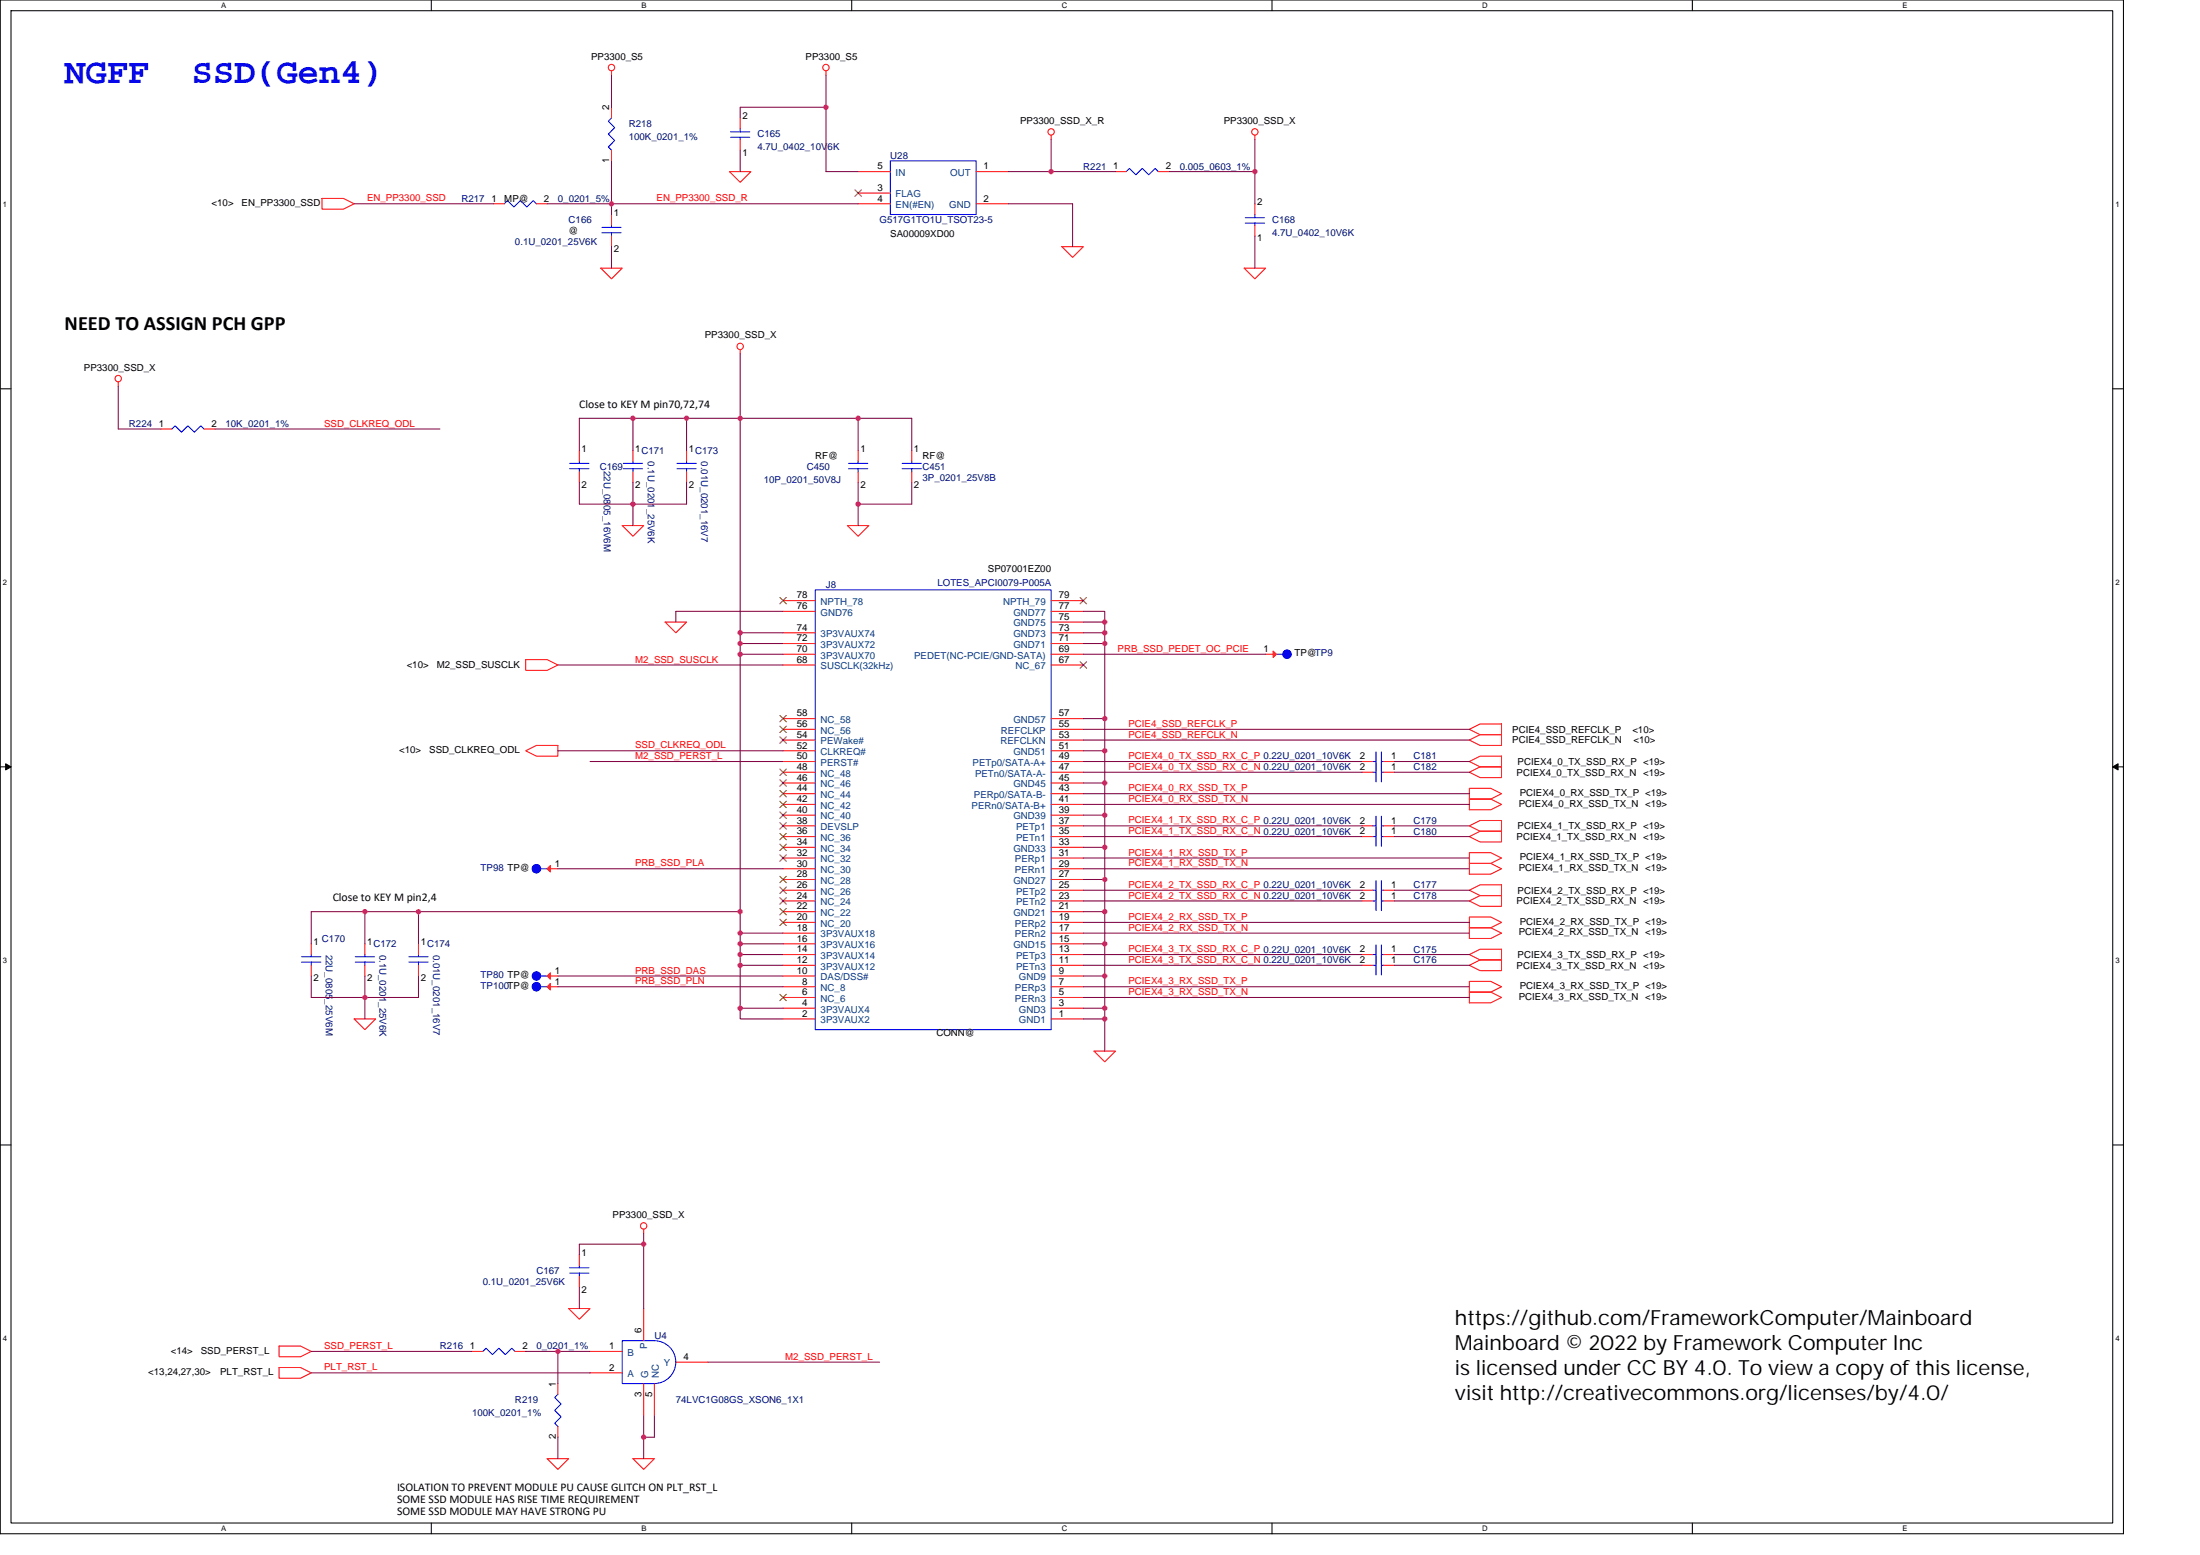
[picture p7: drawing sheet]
<svg xmlns="http://www.w3.org/2000/svg" width="297mm" height="210mm" viewBox="0 0 297 210" stroke-linecap="round" stroke-linejoin="round" font-family="sans-serif">
<path d="M0 0h286.7v207h-286.7zM1.5 1.4h283.8v204.2h-283.8z" fill="none" stroke="#000" stroke-width=".14"/>
<g fill="#fff">
<path d="M29.9 .1h.7v1.2h-.7z"/>
<path d="M29.9 205.7h.7v1.2h-.7z"/>
</g>
<path d="M58.2 0v1.4M58.2 205.6v1.4" fill="none" stroke="#000" stroke-width=".14"/>
<g fill="#fff">
<path d="M86.6 .1h.7v1.2h-.7z"/>
<path d="M86.6 205.7h.7v1.2h-.7z"/>
</g>
<path d="M115 0v1.4M115 205.6v1.4" fill="none" stroke="#000" stroke-width=".14"/>
<g fill="#fff">
<path d="M143.4 .1h.7v1.2h-.7z"/>
<path d="M143.4 205.7h.7v1.2h-.7z"/>
</g>
<path d="M171.7 0v1.4M171.7 205.6v1.4" fill="none" stroke="#000" stroke-width=".14"/>
<g fill="#fff">
<path d="M200.1 .1h.8v1.2h-.8z"/>
<path d="M200.1 205.7h.8v1.2h-.8z"/>
</g>
<path d="M228.5 0v1.4M228.5 205.6v1.4" fill="none" stroke="#000" stroke-width=".14"/>
<g fill="#fff">
<path d="M256.9 .1h.7v1.2h-.7z"/>
<path d="M256.9 205.7h.7v1.2h-.7z"/>
<path d="M.4 27h.6v1.1h-.6z"/>
<path d="M285.6 27h.6v1.1h-.6z"/>
<path d="M.4 78h.6v1.2h-.6z"/>
<path d="M285.6 78h.6v1.2h-.6z"/>
</g>
<path d="M0 52.5h1.5M285.3 52.5h1.4" fill="none" stroke="#000" stroke-width=".14"/>
<g fill="#fff">
<path d="M.4 129h.6v1.2h-.6z"/>
<path d="M285.6 129h.6v1.2h-.6z"/>
</g>
<path d="M0 103.5h1.5M.8 103.1l.7 .4-.7 .4zM285.3 103.5l.7-.4v.8zM285.3 103.5h1.4" fill="none" stroke="#000" stroke-width=".14"/>
<path d="M.8 103.1l.7 .4-.7 .4zM285.3 103.5l.7-.4v.8z" fill="#000"/>
<g fill="#fff">
<path d="M.4 180.1h.6v1.1h-.6z"/>
<path d="M285.6 180.1h.6v1.1h-.6z"/>
</g>
<path d="M0 154.6h1.5M285.3 154.6h1.4" fill="none" stroke="#000" stroke-width=".14"/>
<g fill="none" stroke="#f00" stroke-width=".14">
<path d="M82.6 9.6v.5M111.5 9.6v.5M141.9 18.2v.6M169.4 18.2v.6M43.5 26.8h2.9l1.4 .7-1.4 .7h-2.9zM81.1 36.2h2.9l-1.4 1.4zM98.5 23.2h2.9l-1.5 1.4zM143.4 33.3h2.9l-1.5 1.4zM168 36.2h2.9l-1.5 1.4zM16 51.5v.6M99.9 47.2v.6M84 70.9h2.9l-1.4 1.5z"/>
<path d="M114.4 70.9h2.9l-1.4 1.5zM71 89h2.9l1.4 .8-1.4 .7h-2.9zM89.8 84h2.9l-1.4 1.4zM198.4 98.5l1.4-.8h2.9v1.5h-2.9zM198.4 99.9l1.4-.7h2.9v1.4h-2.9zM71 101.3l1.4-.7h2.9v1.5h-2.9zM198.4 106.4h2.9l1.4 .7-1.4 .8h-2.9zM198.4 107.9h2.9l1.4 .7-1.4 .7h-2.9zM198.4 115.1h2.9l1.4 .7-1.4 .7h-2.9zM198.4 116.5h2.9l1.4 .8-1.4 .7h-2.9zM198.4 102.8l1.4-.7h2.9v1.4h-2.9zM198.4 104.2l1.4-.7h2.9v1.5h-2.9z"/>
<path d="M198.4 111.5l1.4-.7h2.9v1.4h-2.9zM198.4 112.9l1.4-.7h2.9v1.5h-2.9zM47.8 137.5h2.9l-1.4 1.5zM183.9 121.6h1.5M186.8 121.6h1.5M198.4 123.8h2.9l1.4 .7-1.4 .7h-2.9zM198.4 125.2h2.9l1.4 .8-1.4 .7h-2.9zM198.4 132.5h2.9l1.4 .7-1.4 .7h-2.9zM198.4 133.9h2.9l1.4 .7-1.4 .8h-2.9zM198.4 120.2l1.4-.8h2.9v1.5h-2.9zM198.4 121.6l1.4-.7h2.9v1.4h-2.9zM198.4 128.9l1.4-.8h2.9v1.5h-2.9z"/>
<path d="M198.4 130.3l1.4-.7h2.9v1.4h-2.9zM147.7 141.9h2.9l-1.4 1.4zM76.8 176.6h2.9l-1.5 1.5zM86.9 165.9v.6M86.9 176.6v4.4M37.7 181.7h2.9l1.4 .7-1.4 .7h-2.9zM37.7 184.6h2.9l1.4 .7-1.4 .7h-2.9zM73.9 196.9h2.9l-1.5 1.4zM79.7 182.4h4.3M79.7 185.3h4.3M85.5 196.9h2.9l-1.5 1.4zM86.9 186.8v4.3"/>
<path d="M88.4 186.8v4.3M91.3 183.9h4.3"/>
<circle cx="82.6" cy="9.1" r=".43"/>
<circle cx="111.5" cy="9.1" r=".43"/>
<circle cx="141.9" cy="17.8" r=".43"/>
<circle cx="169.4" cy="17.8" r=".43"/>
<circle cx="16" cy="51.1" r=".43"/>
<circle cx="99.9" cy="46.8" r=".43"/>
<circle cx="86.9" cy="165.5" r=".43"/>
</g>
<path d="M185.4 121.6h.4M185.8 120.3v2.6M186.5 121.6h.3M186.5 120.3v2.6M84 181h4.4a2.89 2.89 0 0 1 2.8 2.9 2.91 2.91 0 0 1-2.8 2.9h-4.4z" fill="none" stroke="#00f" stroke-width=".14"/>
<circle cx="173.8" cy="88.3" r=".58" fill="#00f"/>
<g fill="none" stroke="#00f" stroke-width=".14">
<path d="M172.3 88.3h.9"/>
<circle cx="173.8" cy="88.3" r=".58"/>
</g>
<path d="M171.9 87.9l.4 .4-.4 .4z" fill="#f00"/>
<path d="M170.9 88.3h1.4M171.9 87.9l.4 .4-.4 .4zM49.3 127.4v1.5M49.3 130.3v1.4M183.9 120.2h1.5M186.8 120.2h1.5M63.7 182.4h1.5M69.5 182.4h1.5" fill="none" stroke="#f00" stroke-width=".14"/>
<path d="M185.8 118.9v2.6M186.5 118.9v2.6M48 129.9h2.6M48 129.1h2.6M49.3 128.9v.2M49.3 129.9v.4M185.4 120.2h.4M186.5 120.2h.3M65.2 182.4l.4-.4 .9 .9 .9-.9 .8 .9 .9-.9 .4 .4" fill="none" stroke="#00f" stroke-width=".14"/>
<circle cx="72.4" cy="131.7" r=".58" fill="#00f"/>
<g fill="none" stroke="#00f" stroke-width=".14">
<path d="M73 131.7h.9"/>
<circle cx="72.4" cy="131.7" r=".58"/>
</g>
<path d="M74.3 131.3v.9l-.4-.5z" fill="#f00"/>
<g fill="none" stroke="#f00" stroke-width=".14">
<path d="M82.6 14.5v1.4M99.9 18.8v1.5M99.9 15.9v1.5M66.6 27.5h1.5M72.4 27.5h1.5M82.6 20.3v1.4M82.6 29v1.4M82.6 31.9v1.4M115.9 23.2h4.3M115.9 26.1h4.3M115.9 27.5h4.3M131.8 27.5h4.3"/>
<path d="M131.8 23.2h4.3M150.6 23.2h1.5M156.4 23.2h1.4M21.8 57.9h1.4M27.5 57.9h1.5M78.2 60.8v1.5M78.2 63.7v1.5M92.7 60.8v1.5M92.7 63.7v1.5M115.9 60.8v1.5M115.9 63.7v1.5M123.1 60.8v1.5"/>
<path d="M123.1 63.7v1.5M105.7 99.9h4.4M105.7 98.5h4.4M105.7 97h4.4M105.7 89.8h4.4M105.7 88.3h4.4M105.7 86.9h4.4M105.7 85.4h4.4M105.7 82.5h4.4M105.7 81.1h4.4M141.9 99.9h4.4M141.9 98.5h4.4"/>
<path d="M141.9 97h4.4M141.9 89.8h4.4M141.9 88.3h4.4M141.9 86.9h4.4M141.9 85.4h4.4M141.9 84h4.4M141.9 82.5h4.4M141.9 81.1h4.4M105.7 118.7h4.4M105.7 117.3h4.4M105.7 115.8h4.4M105.7 114.4h4.4"/>
<path d="M105.7 112.9h4.4M105.7 111.5h4.4M105.7 110h4.4M105.7 108.6h4.4M105.7 107.1h4.4M105.7 105.7h4.4M105.7 104.2h4.4M105.7 102.8h4.4M105.7 101.3h4.4M141.9 118.7h4.4M141.9 117.3h4.4M141.9 115.8h4.4"/>
<path d="M141.9 114.4h4.4M141.9 112.9h4.4M141.9 111.5h4.4M141.9 110h4.4M141.9 108.6h4.4M141.9 107.1h4.4M141.9 105.7h4.4M141.9 104.2h4.4M141.9 102.8h4.4M141.9 101.3h4.4M183.9 112.9h1.5M183.9 111.5h1.5"/>
<path d="M183.9 104.2h1.5M183.9 102.8h1.5M186.8 112.9h1.5M186.8 111.5h1.5M186.8 104.2h1.5M186.8 102.8h1.5M42 127.4v1.5M42 130.3v1.4M56.5 127.4v1.5M56.5 130.3v1.4M73.9 131.7h1.4M74.3 131.3v.9l-.4-.5z"/>
<path d="M105.7 137.5h4.4M105.7 136.1h4.4M105.7 134.6h4.4M105.7 133.2h4.4M105.7 131.7h4.4M105.7 130.3h4.4M105.7 128.9h4.4M105.7 127.4h4.4M105.7 126h4.4M105.7 124.5h4.4M105.7 123.1h4.4M105.7 121.6h4.4"/>
<path d="M105.7 120.2h4.4M141.9 137.5h4.4M141.9 136.1h4.4M141.9 133.2h4.4M141.9 134.6h4.4M141.9 131.7h4.4M141.9 130.3h4.4M141.9 128.9h4.4M141.9 127.4h4.4M141.9 126h4.4M141.9 124.5h4.4M141.9 123.1h4.4"/>
<path d="M141.9 121.6h4.4M141.9 120.2h4.4M183.9 130.3h1.5M183.9 128.9h1.5M186.8 130.3h1.5M186.8 128.9h1.5M78.2 169.4v1.4M78.2 172.3v1.4M75.3 186.8v1.4M75.3 192.6v1.4"/>
</g>
<g fill="none" stroke="#00f" stroke-width=".14">
<path d="M82.6 15.9l-.5 .5 .9 .8-.9 .9 .9 .9-.9 .8 .5 .5M98.6 17.8h2.6M98.6 18.5h2.6M99.9 18.5v.3M99.9 17.4v.4M68.1 27.5l.4-.4 .9 .8 .9-.8 .8 .8 .9-.8 .4 .4M81.3 31.4h2.6M81.3 30.7h2.6M82.6 30.4v.3M82.6 31.4v.5M120.2 21.7h11.6v7.3h-11.6zM152.1 23.2l.4-.5 .9 .9 .8-.9 .9 .9 .9-.9 .4 .5"/>
<path d="M23.2 57.9l.4-.4 .9 .8 .9-.8 .8 .8 .9-.8 .4 .4M76.9 63.3h2.6M76.9 62.5h2.6M78.2 62.3v.2M78.2 63.3v.4M91.4 63.3h2.6M91.4 62.5h2.6M92.7 62.3v.2M92.7 63.3v.4M110.1 79.6h31.8v59.4h-31.8zM114.6 63.3h2.6M114.6 62.5h2.6"/>
<path d="M115.9 62.3v.2M115.9 63.3v.4M121.8 63.3h2.6M121.8 62.5h2.6M123.1 62.3v.2M123.1 63.3v.4M185.4 112.9h.4M185.4 111.5h.4M185.4 104.2h.4M185.4 102.8h.4M185.8 111.6v2.6M185.8 110.2v2.6"/>
<path d="M185.8 102.9v2.6M185.8 101.5v2.6M186.5 112.9h.3M186.5 111.5h.3M186.5 104.2h.3M186.5 102.8h.3M186.5 111.6v2.6M186.5 110.2v2.6M186.5 102.9v2.6M186.5 101.5v2.6M40.7 129.9h2.6M40.7 129.1h2.6"/>
<path d="M42 128.9v.2M42 129.9v.4M55.2 129.9h2.6M55.2 129.1h2.6M56.5 128.9v.2M56.5 129.9v.4M185.4 130.3h.4M185.4 128.9h.4M185.8 129v2.6M185.8 127.6v2.6M186.5 130.3h.3M186.5 128.9h.3"/>
<path d="M186.5 129v2.6M186.5 127.6v2.6M76.9 171.9h2.6M76.9 171.1h2.6M78.2 170.8v.3M78.2 171.9v.4M75.3 188.2l-.4 .4 .9 .9-.9 .9 .9 .9-.9 .8 .4 .5"/>
</g>
<g fill="none" stroke="#804000" stroke-width=".14">
<path d="M115.4 25.6l.9 .9M116.3 25.6l-.9 .9M105.3 99.5l.9 .8M105.3 98l.9 .9M105.3 96.6l.9 .8M105.3 80.6l.9 .9M106.2 99.5l-.9 .8M106.2 98l-.9 .9M106.2 96.6l-.9 .8M106.2 80.6l-.9 .9M145.8 89.3l.9 .9M145.8 80.6l.9 .9"/>
<path d="M146.7 89.3l-.9 .9M146.7 80.6l-.9 .9M105.3 119.7l.9 .9M105.3 118.3l.9 .9M105.3 115.4l.9 .9M105.3 113.9l.9 .9M105.3 112.5l.9 .9M105.3 111l.9 .9M105.3 109.6l.9 .9M105.3 108.2l.9 .8M105.3 106.7l.9 .9M105.3 105.3l.9 .8"/>
<path d="M105.3 103.8l.9 .9M106.2 119.7l-.9 .9M106.2 118.3l-.9 .9M106.2 115.4l-.9 .9M106.2 113.9l-.9 .9M106.2 112.5l-.9 .9M106.2 111l-.9 .9M106.2 109.6l-.9 .9M106.2 108.2l-.9 .8M106.2 106.7l-.9 .9M106.2 105.3l-.9 .8M106.2 103.8l-.9 .9"/>
<path d="M105.3 134.2l.9 .9M105.3 124.1l.9 .8M105.3 122.6l.9 .9M105.3 121.2l.9 .9M106.2 134.2l-.9 .9M106.2 124.1l-.9 .8M106.2 122.6l-.9 .9M106.2 121.2l-.9 .9"/>
</g>
<circle cx="72.4" cy="133.2" r=".58" fill="#00f"/>
<g fill="none" stroke="#00f" stroke-width=".14">
<path d="M73 133.2h.9"/>
<circle cx="72.4" cy="133.2" r=".58"/>
</g>
<path d="M73.9 133.2l.4-.4v.8z" fill="#f00"/>
<path d="M169.4 30.4v1.5M169.4 27.5v1.5M73.9 133.2l.4-.4v.8zM73.9 133.2h1.4" fill="none" stroke="#f00" stroke-width=".14"/>
<path d="M168.1 29.4h2.6M168.1 30.1h2.6M169.4 30.1v.3M169.4 29v.4" fill="none" stroke="#00f" stroke-width=".14"/>
<circle cx="72.4" cy="117.3" r=".58" fill="#00f"/>
<g fill="none" stroke="#00f" stroke-width=".14">
<path d="M73 117.3h.9"/>
<circle cx="72.4" cy="117.3" r=".58"/>
</g>
<path d="M73.9 117.3l.4-.5v.9z" fill="#f00"/>
<path d="M85.5 60.8v1.5M85.5 63.7v1.5M73.9 117.3l.4-.5v.9zM73.9 117.3h1.4" fill="none" stroke="#f00" stroke-width=".14"/>
<path d="M84.2 63.3h2.6M84.2 62.5h2.6M85.5 62.3v.2M85.5 63.3v.4" fill="none" stroke="#00f" stroke-width=".14"/>
<path d="M82.6 10.1v4.4M47.8 27.5h18.8M73.9 27.5h8.7M82.6 27.5h33.3M82.6 21.7v5.8" fill="none" stroke="#800040" stroke-width=".14"/>
<circle cx="82.6" cy="27.5" r=".29" fill="#f0f"/>
<circle cx="82.6" cy="27.5" r=".29" fill="none" stroke="#f0f" stroke-width=".14"/>
<path d="M82.6 27.5v1.5M82.6 33.3v2.9M86.9 166.5v1.4M86.9 167.9h-8.7v1.5M86.9 167.9v8.7" fill="none" stroke="#800040" stroke-width=".14"/>
<circle cx="86.9" cy="167.9" r=".29" fill="#f0f"/>
<circle cx="86.9" cy="167.9" r=".29" fill="none" stroke="#f0f" stroke-width=".14"/>
<path d="M78.2 173.7v2.9M42 182.4h21.7M71 182.4h4.3" fill="none" stroke="#800040" stroke-width=".14"/>
<circle cx="75.3" cy="182.4" r=".29" fill="#f0f"/>
<circle cx="75.3" cy="182.4" r=".29" fill="none" stroke="#f0f" stroke-width=".14"/>
<path d="M42 185.3h37.7M75.3 194v2.9M79.7 182.4h-4.4v4.4M86.9 191.1v5.8M88.4 191.1v2.9M95.6 183.9h23.2" fill="none" stroke="#800040" stroke-width=".14"/>
<circle cx="86.9" cy="194" r=".29" fill="#f0f"/>
<circle cx="86.9" cy="194" r=".29" fill="none" stroke="#f0f" stroke-width=".14"/>
<path d="M16 52.1v5.8h5.8M29 57.9h30.4M99.9 47.8v8.7M86.9 194h1.5" fill="none" stroke="#800040" stroke-width=".14"/>
<circle cx="99.9" cy="56.5" r=".29" fill="#f0f"/>
<circle cx="99.9" cy="56.5" r=".29" fill="none" stroke="#f0f" stroke-width=".14"/>
<path d="M85.5 56.5h-7.3v4.3M85.5 56.5v4.3M85.5 56.5h7.2" fill="none" stroke="#800040" stroke-width=".14"/>
<circle cx="92.7" cy="56.5" r=".29" fill="#f0f"/>
<circle cx="92.7" cy="56.5" r=".29" fill="none" stroke="#f0f" stroke-width=".14"/>
<circle cx="85.5" cy="56.5" r=".29" fill="#f0f"/>
<circle cx="85.5" cy="56.5" r=".29" fill="none" stroke="#f0f" stroke-width=".14"/>
<path d="M92.7 60.8v-4.3h7.2v28.9" fill="none" stroke="#800040" stroke-width=".14"/>
<circle cx="99.9" cy="85.4" r=".29" fill="#f0f"/>
<circle cx="99.9" cy="85.4" r=".29" fill="none" stroke="#f0f" stroke-width=".14"/>
<path d="M78.2 65.2v2.8M85.5 65.2v2.8" fill="none" stroke="#800040" stroke-width=".14"/>
<circle cx="85.5" cy="68" r=".29" fill="#f0f"/>
<circle cx="85.5" cy="68" r=".29" fill="none" stroke="#f0f" stroke-width=".14"/>
<path d="M78.2 68h7.3M85.5 68v2.9M92.7 65.2v2.8h-7.2M105.7 82.5h-14.4v1.5M105.7 85.4h-5.8v1.5h5.8" fill="none" stroke="#800040" stroke-width=".14"/>
<circle cx="99.9" cy="86.9" r=".29" fill="#f0f"/>
<circle cx="99.9" cy="86.9" r=".29" fill="none" stroke="#f0f" stroke-width=".14"/>
<path d="M99.9 86.9v36.2" fill="none" stroke="#800040" stroke-width=".14"/>
<circle cx="99.9" cy="88.3" r=".29" fill="#f0f"/>
<circle cx="99.9" cy="88.3" r=".29" fill="none" stroke="#f0f" stroke-width=".14"/>
<circle cx="99.9" cy="123.1" r=".29" fill="#f0f"/>
<circle cx="99.9" cy="123.1" r=".29" fill="none" stroke="#f0f" stroke-width=".14"/>
<path d="M75.3 89.8h30.4M99.9 88.3h5.8M146.3 88.3h24.6M75.3 101.3h30.4M75.3 117.3h30.4M79.7 102.8h26M99.9 126v1.4" fill="none" stroke="#800040" stroke-width=".14"/>
<circle cx="99.9" cy="126" r=".29" fill="#f0f"/>
<circle cx="99.9" cy="126" r=".29" fill="none" stroke="#f0f" stroke-width=".14"/>
<circle cx="99.9" cy="127.4" r=".29" fill="#f0f"/>
<circle cx="99.9" cy="127.4" r=".29" fill="none" stroke="#f0f" stroke-width=".14"/>
<path d="M99.9 126h5.8M105.7 128.9h-5.8v1.4M105.7 127.4h-5.8v1.5" fill="none" stroke="#800040" stroke-width=".14"/>
<circle cx="99.9" cy="128.9" r=".29" fill="#f0f"/>
<circle cx="99.9" cy="128.9" r=".29" fill="none" stroke="#f0f" stroke-width=".14"/>
<path d="M99.9 130.3v5.8" fill="none" stroke="#800040" stroke-width=".14"/>
<circle cx="99.9" cy="130.3" r=".29" fill="#f0f"/>
<circle cx="99.9" cy="130.3" r=".29" fill="none" stroke="#f0f" stroke-width=".14"/>
<circle cx="99.9" cy="136.1" r=".29" fill="#f0f"/>
<circle cx="99.9" cy="136.1" r=".29" fill="none" stroke="#f0f" stroke-width=".14"/>
<path d="M49.3 123.1h-7.3v4.3M49.3 123.1v4.3M49.3 123.1h7.2M75.3 131.7h30.4M75.3 133.2h30.4M99.9 130.3h5.8M105.7 136.1h-5.8v1.4h5.8" fill="none" stroke="#800040" stroke-width=".14"/>
<circle cx="49.3" cy="123.1" r=".29" fill="#f0f"/>
<circle cx="49.3" cy="123.1" r=".29" fill="none" stroke="#f0f" stroke-width=".14"/>
<path d="M42 131.7v2.9h7.3M49.3 131.7v2.9M49.3 134.6v2.9M56.5 123.1v4.3M56.5 131.7v2.9h-7.2" fill="none" stroke="#800040" stroke-width=".14"/>
<circle cx="49.3" cy="134.6" r=".29" fill="#f0f"/>
<circle cx="49.3" cy="134.6" r=".29" fill="none" stroke="#f0f" stroke-width=".14"/>
<path d="M56.5 123.1h43.4v2.9" fill="none" stroke="#800040" stroke-width=".14"/>
<circle cx="56.5" cy="123.1" r=".29" fill="#f0f"/>
<circle cx="56.5" cy="123.1" r=".29" fill="none" stroke="#f0f" stroke-width=".14"/>
<g fill="none" stroke="#800040" stroke-width=".14">
<path d="M146.3 82.5h2.9v1.5h-2.9M146.3 102.8h37.6M146.3 104.2h37.6M146.3 111.5h37.6M146.3 112.9h37.6M146.3 107.1h52.1M146.3 108.6h52.1M146.3 115.8h52.1M146.3 117.3h52.1M188.3 102.8h10.1M188.3 104.2h10.1M188.3 111.5h10.1"/>
<path d="M188.3 112.9h10.1M146.3 120.2h37.6M146.3 121.6h37.6M146.3 128.9h37.6M146.3 130.3h37.6M146.3 124.5h52.1M146.3 126h52.1M146.3 133.2h52.1M146.3 134.6h52.1M188.3 120.2h10.1M188.3 121.6h10.1M188.3 128.9h10.1"/>
<path d="M188.3 130.3h10.1"/>
</g>
<circle cx="149.2" cy="84" r=".29" fill="#f0f"/>
<circle cx="149.2" cy="84" r=".29" fill="none" stroke="#f0f" stroke-width=".14"/>
<path d="M149.2 84v1.4" fill="none" stroke="#800040" stroke-width=".14"/>
<circle cx="149.2" cy="85.4" r=".29" fill="#f0f"/>
<circle cx="149.2" cy="85.4" r=".29" fill="none" stroke="#f0f" stroke-width=".14"/>
<path d="M146.3 85.4h2.9v1.5M146.3 86.9h2.9v10.1" fill="none" stroke="#800040" stroke-width=".14"/>
<circle cx="149.2" cy="86.9" r=".29" fill="#f0f"/>
<circle cx="149.2" cy="86.9" r=".29" fill="none" stroke="#f0f" stroke-width=".14"/>
<circle cx="149.2" cy="97" r=".29" fill="#f0f"/>
<circle cx="149.2" cy="97" r=".29" fill="none" stroke="#f0f" stroke-width=".14"/>
<path d="M146.3 97h2.9v4.3M146.3 98.5h52.1M146.3 99.9h52.1M146.3 101.3h2.9v4.4" fill="none" stroke="#800040" stroke-width=".14"/>
<circle cx="149.2" cy="101.3" r=".29" fill="#f0f"/>
<circle cx="149.2" cy="101.3" r=".29" fill="none" stroke="#f0f" stroke-width=".14"/>
<circle cx="149.2" cy="105.7" r=".29" fill="#f0f"/>
<circle cx="149.2" cy="105.7" r=".29" fill="none" stroke="#f0f" stroke-width=".14"/>
<path d="M146.3 105.7h2.9v4.3h-2.9" fill="none" stroke="#800040" stroke-width=".14"/>
<circle cx="149.2" cy="110" r=".29" fill="#f0f"/>
<circle cx="149.2" cy="110" r=".29" fill="none" stroke="#f0f" stroke-width=".14"/>
<path d="M146.3 114.4h2.9v4.3M149.2 110v4.4" fill="none" stroke="#800040" stroke-width=".14"/>
<circle cx="149.2" cy="114.4" r=".29" fill="#f0f"/>
<circle cx="149.2" cy="114.4" r=".29" fill="none" stroke="#f0f" stroke-width=".14"/>
<circle cx="149.2" cy="118.7" r=".29" fill="#f0f"/>
<circle cx="149.2" cy="118.7" r=".29" fill="none" stroke="#f0f" stroke-width=".14"/>
<path d="M146.3 118.7h2.9v4.4" fill="none" stroke="#800040" stroke-width=".14"/>
<circle cx="149.2" cy="123.1" r=".29" fill="#f0f"/>
<circle cx="149.2" cy="123.1" r=".29" fill="none" stroke="#f0f" stroke-width=".14"/>
<path d="M146.3 123.1h2.9v4.3M146.3 127.4h2.9v4.3" fill="none" stroke="#800040" stroke-width=".14"/>
<circle cx="149.2" cy="127.4" r=".29" fill="#f0f"/>
<circle cx="149.2" cy="127.4" r=".29" fill="none" stroke="#f0f" stroke-width=".14"/>
<circle cx="149.2" cy="131.7" r=".29" fill="#f0f"/>
<circle cx="149.2" cy="131.7" r=".29" fill="none" stroke="#f0f" stroke-width=".14"/>
<path d="M146.3 131.7h2.9v4.4M146.3 136.1h2.9v1.4" fill="none" stroke="#800040" stroke-width=".14"/>
<circle cx="149.2" cy="136.1" r=".29" fill="#f0f"/>
<circle cx="149.2" cy="136.1" r=".29" fill="none" stroke="#f0f" stroke-width=".14"/>
<circle cx="149.2" cy="137.5" r=".29" fill="#f0f"/>
<circle cx="149.2" cy="137.5" r=".29" fill="none" stroke="#f0f" stroke-width=".14"/>
<path d="M99.9 56.5h16v4.3M123.1 56.5v4.3M146.3 137.5h2.9v4.4" fill="none" stroke="#800040" stroke-width=".14"/>
<circle cx="115.9" cy="56.5" r=".29" fill="#f0f"/>
<circle cx="115.9" cy="56.5" r=".29" fill="none" stroke="#f0f" stroke-width=".14"/>
<path d="M115.9 56.5h7.2M115.9 65.2v2.8" fill="none" stroke="#800040" stroke-width=".14"/>
<circle cx="115.9" cy="68" r=".29" fill="#f0f"/>
<circle cx="115.9" cy="68" r=".29" fill="none" stroke="#f0f" stroke-width=".14"/>
<path d="M111.5 10.1v4.4h-11.6M123.1 65.2v2.8h-7.2v2.9" fill="none" stroke="#800040" stroke-width=".14"/>
<circle cx="111.5" cy="14.5" r=".29" fill="#f0f"/>
<circle cx="111.5" cy="14.5" r=".29" fill="none" stroke="#f0f" stroke-width=".14"/>
<path d="M99.9 14.5v1.4M111.5 14.5v8.7h4.4M141.9 18.8v4.4M169.4 18.8v4.4M99.9 20.3v2.9M136.1 23.2h14.5" fill="none" stroke="#800040" stroke-width=".14"/>
<circle cx="141.9" cy="23.2" r=".29" fill="#f0f"/>
<circle cx="141.9" cy="23.2" r=".29" fill="none" stroke="#f0f" stroke-width=".14"/>
<path d="M157.8 23.2h11.6v4.3" fill="none" stroke="#800040" stroke-width=".14"/>
<circle cx="169.4" cy="23.2" r=".29" fill="#f0f"/>
<circle cx="169.4" cy="23.2" r=".29" fill="none" stroke="#f0f" stroke-width=".14"/>
<path d="M136.1 27.5h8.7v5.8M169.4 31.9v4.3" fill="none" stroke="#800040" stroke-width=".14"/>
<circle cx="82.6" cy="27.5" r=".29" fill="#f0f"/>
<circle cx="82.6" cy="27.5" r=".29" fill="none" stroke="#f0f" stroke-width=".14"/>
<circle cx="86.9" cy="167.9" r=".29" fill="#f0f"/>
<circle cx="86.9" cy="167.9" r=".29" fill="none" stroke="#f0f" stroke-width=".14"/>
<circle cx="75.3" cy="182.4" r=".29" fill="#f0f"/>
<circle cx="75.3" cy="182.4" r=".29" fill="none" stroke="#f0f" stroke-width=".14"/>
<circle cx="86.9" cy="194" r=".29" fill="#f0f"/>
<circle cx="86.9" cy="194" r=".29" fill="none" stroke="#f0f" stroke-width=".14"/>
<circle cx="99.9" cy="56.5" r=".29" fill="#f0f"/>
<circle cx="99.9" cy="56.5" r=".29" fill="none" stroke="#f0f" stroke-width=".14"/>
<circle cx="92.7" cy="56.5" r=".29" fill="#f0f"/>
<circle cx="92.7" cy="56.5" r=".29" fill="none" stroke="#f0f" stroke-width=".14"/>
<circle cx="85.5" cy="56.5" r=".29" fill="#f0f"/>
<circle cx="85.5" cy="56.5" r=".29" fill="none" stroke="#f0f" stroke-width=".14"/>
<circle cx="99.9" cy="85.4" r=".29" fill="#f0f"/>
<circle cx="99.9" cy="85.4" r=".29" fill="none" stroke="#f0f" stroke-width=".14"/>
<circle cx="85.5" cy="68" r=".29" fill="#f0f"/>
<circle cx="85.5" cy="68" r=".29" fill="none" stroke="#f0f" stroke-width=".14"/>
<circle cx="99.9" cy="86.9" r=".29" fill="#f0f"/>
<circle cx="99.9" cy="86.9" r=".29" fill="none" stroke="#f0f" stroke-width=".14"/>
<circle cx="99.9" cy="88.3" r=".29" fill="#f0f"/>
<circle cx="99.9" cy="88.3" r=".29" fill="none" stroke="#f0f" stroke-width=".14"/>
<circle cx="99.9" cy="123.1" r=".29" fill="#f0f"/>
<circle cx="99.9" cy="123.1" r=".29" fill="none" stroke="#f0f" stroke-width=".14"/>
<circle cx="99.9" cy="126" r=".29" fill="#f0f"/>
<circle cx="99.9" cy="126" r=".29" fill="none" stroke="#f0f" stroke-width=".14"/>
<circle cx="99.9" cy="127.4" r=".29" fill="#f0f"/>
<circle cx="99.9" cy="127.4" r=".29" fill="none" stroke="#f0f" stroke-width=".14"/>
<circle cx="99.9" cy="128.9" r=".29" fill="#f0f"/>
<circle cx="99.9" cy="128.9" r=".29" fill="none" stroke="#f0f" stroke-width=".14"/>
<circle cx="99.9" cy="130.3" r=".29" fill="#f0f"/>
<circle cx="99.9" cy="130.3" r=".29" fill="none" stroke="#f0f" stroke-width=".14"/>
<circle cx="99.9" cy="136.1" r=".29" fill="#f0f"/>
<circle cx="99.9" cy="136.1" r=".29" fill="none" stroke="#f0f" stroke-width=".14"/>
<circle cx="49.3" cy="123.1" r=".29" fill="#f0f"/>
<circle cx="49.3" cy="123.1" r=".29" fill="none" stroke="#f0f" stroke-width=".14"/>
<circle cx="49.3" cy="134.6" r=".29" fill="#f0f"/>
<circle cx="49.3" cy="134.6" r=".29" fill="none" stroke="#f0f" stroke-width=".14"/>
<circle cx="56.5" cy="123.1" r=".29" fill="#f0f"/>
<circle cx="56.5" cy="123.1" r=".29" fill="none" stroke="#f0f" stroke-width=".14"/>
<circle cx="149.2" cy="84" r=".29" fill="#f0f"/>
<circle cx="149.2" cy="84" r=".29" fill="none" stroke="#f0f" stroke-width=".14"/>
<circle cx="149.2" cy="85.4" r=".29" fill="#f0f"/>
<circle cx="149.2" cy="85.4" r=".29" fill="none" stroke="#f0f" stroke-width=".14"/>
<circle cx="149.2" cy="86.9" r=".29" fill="#f0f"/>
<circle cx="149.2" cy="86.9" r=".29" fill="none" stroke="#f0f" stroke-width=".14"/>
<circle cx="149.2" cy="97" r=".29" fill="#f0f"/>
<circle cx="149.2" cy="97" r=".29" fill="none" stroke="#f0f" stroke-width=".14"/>
<circle cx="149.2" cy="101.3" r=".29" fill="#f0f"/>
<circle cx="149.2" cy="101.3" r=".29" fill="none" stroke="#f0f" stroke-width=".14"/>
<circle cx="149.2" cy="105.7" r=".29" fill="#f0f"/>
<circle cx="149.2" cy="105.7" r=".29" fill="none" stroke="#f0f" stroke-width=".14"/>
<circle cx="149.2" cy="110" r=".29" fill="#f0f"/>
<circle cx="149.2" cy="110" r=".29" fill="none" stroke="#f0f" stroke-width=".14"/>
<circle cx="149.2" cy="114.4" r=".29" fill="#f0f"/>
<circle cx="149.2" cy="114.4" r=".29" fill="none" stroke="#f0f" stroke-width=".14"/>
<circle cx="149.2" cy="118.7" r=".29" fill="#f0f"/>
<circle cx="149.2" cy="118.7" r=".29" fill="none" stroke="#f0f" stroke-width=".14"/>
<circle cx="149.2" cy="123.1" r=".29" fill="#f0f"/>
<circle cx="149.2" cy="123.1" r=".29" fill="none" stroke="#f0f" stroke-width=".14"/>
<circle cx="149.2" cy="127.4" r=".29" fill="#f0f"/>
<circle cx="149.2" cy="127.4" r=".29" fill="none" stroke="#f0f" stroke-width=".14"/>
<circle cx="149.2" cy="131.7" r=".29" fill="#f0f"/>
<circle cx="149.2" cy="131.7" r=".29" fill="none" stroke="#f0f" stroke-width=".14"/>
<circle cx="149.2" cy="136.1" r=".29" fill="#f0f"/>
<circle cx="149.2" cy="136.1" r=".29" fill="none" stroke="#f0f" stroke-width=".14"/>
<circle cx="149.2" cy="137.5" r=".29" fill="#f0f"/>
<circle cx="149.2" cy="137.5" r=".29" fill="none" stroke="#f0f" stroke-width=".14"/>
<circle cx="115.9" cy="56.5" r=".29" fill="#f0f"/>
<circle cx="115.9" cy="56.5" r=".29" fill="none" stroke="#f0f" stroke-width=".14"/>
<circle cx="115.9" cy="68" r=".29" fill="#f0f"/>
<circle cx="115.9" cy="68" r=".29" fill="none" stroke="#f0f" stroke-width=".14"/>
<circle cx="111.5" cy="14.5" r=".29" fill="#f0f"/>
<circle cx="111.5" cy="14.5" r=".29" fill="none" stroke="#f0f" stroke-width=".14"/>
<circle cx="141.9" cy="23.2" r=".29" fill="#f0f"/>
<circle cx="141.9" cy="23.2" r=".29" fill="none" stroke="#f0f" stroke-width=".14"/>
<circle cx="169.4" cy="23.2" r=".29" fill="#f0f"/>
<circle cx="169.4" cy="23.2" r=".29" fill="none" stroke="#f0f" stroke-width=".14"/>
<g font-size="4.8" fill="#00f">
<text x="8.7" y="11.2">NGFF</text>
<text x="25.9" y="11.2">SSD(Gen4)</text>
</g>
<g font-size="2.8">
<text x="196.4" y="178.9">https://github.com/FrameworkComputer/Mainboard</text>
<text x="196.4" y="182.3">Mainboard © 2022 by Framework Computer Inc</text>
<text x="196.4" y="185.7">is licensed under CC BY 4.0. To viewa copy ofthis license,</text>
<text x="196.4" y="189">visit http://creativecommons.org/licenses/by/4.0/</text>
</g>
<text font-size="2.7" x="8.7" y="44.6">NEED TO ASSIGN PCH GPP</text>
<g font-size="1.6">
<text x="78.2" y="55.1">Close to KEY M pin70,72,74</text>
<text x="44.9" y="121.7">Close to KEY M pin2,4</text>
<text x="53.6" y="201.3">ISOLATION TO PREVENT MODULE PU CAUSE GLITCH ON PLT_RST_L</text>
<text x="53.6" y="202.9">SOME SSD MODULE HAS RISE TIME REQUIREMENT</text>
<text x="53.6" y="204.5">SOME SSD MODULE MAY HAVE STRONG PU</text>
</g>
<g font-size="1.3">
<text x="79.8" y="8.1">PP3300_S5</text>
<text x="108.8" y="8.1">PP3300_S5</text>
<text x="82.3" y="14.9" transform="rotate(-90 82.3 14.9)">2</text>
<text x="100.2" y="16.1">2</text>
<text x="137.7" y="16.8">PP3300_SSD_X_R</text>
<text x="165.2" y="16.8">PP3300_SSD_X</text>
<text x="82.3" y="22" transform="rotate(-90 82.3 22)">1</text>
<text x="100.2" y="21">1</text>
<text x="118.5" y="22.9">5</text>
<text x="132.8" y="22.9">1</text>
<text x="150.3" y="22.9">1</text>
<text x="157.4" y="22.9">2</text>
<text x="28.6" y="27.8">&lt;10&gt;</text>
<text x="32.6" y="27.8">EN_PP3300_SSD</text>
<text x="66.3" y="27.2">1</text>
<text x="68.1" y="27.2">MP@</text>
<text x="73.4" y="27.2">2</text>
<text x="82.9" y="29.1">1</text>
<text x="118.5" y="25.8">3</text>
<text x="118.5" y="27.2">4</text>
<text x="132.8" y="27.2">2</text>
<text x="169.7" y="27.7">2</text>
<text x="76.8" y="31.6">@</text>
<text x="82.9" y="34">2</text>
<text x="120.2" y="32">SA00009XD00</text>
<text x="169.7" y="32.6">1</text>
<text x="95.2" y="45.6">PP3300_SSD_X</text>
<text x="11.3" y="50.1">PP3300_SSD_X</text>
<text x="21.5" y="57.6">1</text>
<text x="28.6" y="57.6">2</text>
<text x="78.5" y="61">1</text>
<text x="78.5" y="65.9">2</text>
<text x="85.8" y="61">1C171</text>
<text x="85.8" y="65.9">2</text>
<text x="93" y="61">1C173</text>
<text x="93" y="65.9">2</text>
<text x="110.1" y="62">RF@</text>
<text x="116.2" y="61">1</text>
<text x="116.2" y="65.9">2</text>
<text x="123.4" y="61">1</text>
<text x="123.4" y="65.9">2</text>
<text x="124.5" y="62">RF@</text>
<text x="133.4" y="77.2">SP07001EZ00</text>
<text x="107.6" y="82.2">76</text>
<text x="107.6" y="80.8">78</text>
<text x="142.9" y="80.8">79</text>
<text x="142.9" y="83.7">75</text>
<text x="142.9" y="82.2">77</text>
<text x="107.6" y="89.5">68</text>
<text x="107.6" y="88">70</text>
<text x="107.6" y="86.6">72</text>
<text x="107.6" y="85.1">74</text>
<text x="142.9" y="88">69</text>
<text x="142.9" y="89.5">67</text>
<text x="142.9" y="86.6">71</text>
<text x="142.9" y="85.1">73</text>
<text x="170.6" y="88">1</text>
<text x="174.8" y="88.6">TP@TP9</text>
<text x="54.9" y="90.2">&lt;10&gt;</text>
<text x="59" y="90.2">M2_SSD_SUSCLK</text>
<text x="53.9" y="101.6">&lt;10&gt;</text>
<text x="58" y="101.6">SSD_CLKREQ_ODL</text>
<text x="107.6" y="101">52</text>
<text x="107.6" y="99.6">54</text>
<text x="107.6" y="98.2">56</text>
<text x="107.6" y="96.7">58</text>
<text x="142.9" y="98.2">55</text>
<text x="142.9" y="99.6">53</text>
<text x="142.9" y="101">51</text>
<text x="142.9" y="96.7">57</text>
<text x="204.2" y="98.9">PCIE4_SSD_REFCLK_P</text>
<text x="204.2" y="100.3">PCIE4_SSD_REFCLK_N</text>
<text x="220.4" y="98.9">&lt;10&gt;</text>
<text x="220.5" y="100.3">&lt;10&gt;</text>
<text x="107.6" y="106.8">44</text>
<text x="107.6" y="105.4">46</text>
<text x="107.6" y="103.9">48</text>
<text x="107.6" y="102.5">50</text>
<text x="142.9" y="103.9">47</text>
<text x="142.9" y="102.5">49</text>
<text x="142.9" y="106.8">43</text>
<text x="142.9" y="105.4">45</text>
<text x="183.6" y="103.9">2</text>
<text x="183.6" y="102.5">2</text>
<text x="187.8" y="103.9">1</text>
<text x="187.8" y="102.5">1</text>
<text x="204.8" y="104.7">PCIEX4_0_TX_SSD_RX_N &lt;19&gt;</text>
<text x="204.9" y="103.2">PCIEX4_0_TX_SSD_RX_P &lt;19&gt;</text>
<text x="205.2" y="107.4">PCIEX4_0_RX_SSD_TX_P &lt;19&gt;</text>
<text x="107.6" y="112.6">36</text>
<text x="107.6" y="111.2">38</text>
<text x="107.6" y="109.7">40</text>
<text x="107.6" y="108.3">42</text>
<text x="142.9" y="108.3">41</text>
<text x="142.9" y="109.7">39</text>
<text x="142.9" y="112.6">35</text>
<text x="142.9" y="111.2">37</text>
<text x="183.6" y="112.6">2</text>
<text x="183.6" y="111.2">2</text>
<text x="187.8" y="112.6">1</text>
<text x="187.8" y="111.2">1</text>
<text x="204.8" y="113.4">PCIEX4_1_TX_SSD_RX_N &lt;19&gt;</text>
<text x="204.9" y="111.9">PCIEX4_1_TX_SSD_RX_P &lt;19&gt;</text>
<text x="205" y="108.9">PCIEX4_0_RX_SSD_TX_N &lt;19&gt;</text>
<text x="74.9" y="117">1</text>
<text x="107.6" y="119.9">26</text>
<text x="107.6" y="118.4">28</text>
<text x="107.6" y="117">30</text>
<text x="107.6" y="115.5">32</text>
<text x="107.6" y="114.1">34</text>
<text x="142.9" y="117">29</text>
<text x="142.9" y="115.5">31</text>
<text x="142.9" y="118.4">27</text>
<text x="142.9" y="114.1">33</text>
<text x="142.9" y="119.9">25</text>
<text x="183.6" y="119.9">2</text>
<text x="187.8" y="119.9">1</text>
<text x="205" y="117.6">PCIEX4_1_RX_SSD_TX_N &lt;19&gt;</text>
<text x="205.2" y="116.1">PCIEX4_1_RX_SSD_TX_P &lt;19&gt;</text>
<text x="107.6" y="125.7">18</text>
<text x="107.6" y="124.2">20</text>
<text x="107.6" y="122.8">22</text>
<text x="107.6" y="121.3">24</text>
<text x="142.9" y="125.7">17</text>
<text x="142.9" y="124.2">19</text>
<text x="142.9" y="122.8">21</text>
<text x="142.9" y="121.3">23</text>
<text x="183.6" y="121.3">2</text>
<text x="187.8" y="121.3">1</text>
<text x="204.8" y="122.1">PCIEX4_2_TX_SSD_RX_N &lt;19&gt;</text>
<text x="204.9" y="120.6">PCIEX4_2_TX_SSD_RX_P &lt;19&gt;</text>
<text x="205.2" y="124.8">PCIEX4_2_RX_SSD_TX_P &lt;19&gt;</text>
<text x="42.3" y="127.6">1</text>
<text x="49.6" y="127.6">1C172</text>
<text x="56.8" y="127.6">1C174</text>
<text x="74.9" y="131.5">1</text>
<text x="107.6" y="131.5">10</text>
<text x="107.6" y="130">12</text>
<text x="107.6" y="128.6">14</text>
<text x="107.6" y="127.1">16</text>
<text x="142.9" y="131.5">9</text>
<text x="142.9" y="127.1">15</text>
<text x="142.9" y="130">11</text>
<text x="142.9" y="128.6">13</text>
<text x="183.6" y="130">2</text>
<text x="183.6" y="128.6">2</text>
<text x="187.8" y="130">1</text>
<text x="187.8" y="128.6">1</text>
<text x="204.8" y="130.7">PCIEX4_3_TX_SSD_RX_N &lt;19&gt;</text>
<text x="204.9" y="129.3">PCIEX4_3_TX_SSD_RX_P &lt;19&gt;</text>
<text x="205" y="126.3">PCIEX4_2_RX_SSD_TX_N &lt;19&gt;</text>
<text x="42.3" y="132.5">2</text>
<text x="49.6" y="132.5">2</text>
<text x="56.8" y="132.5">2</text>
<text x="74.9" y="132.9">1</text>
<text x="108.3" y="137.2">2</text>
<text x="108.3" y="135.8">4</text>
<text x="108.3" y="134.3">6</text>
<text x="108.3" y="132.9">8</text>
<text x="142.9" y="137.2">1</text>
<text x="142.9" y="135.8">3</text>
<text x="142.9" y="132.9">7</text>
<text x="142.9" y="134.3">5</text>
<text x="205" y="134.9">PCIEX4_3_RX_SSD_TX_N &lt;19&gt;</text>
<text x="205.2" y="133.5">PCIEX4_3_RX_SSD_TX_P &lt;19&gt;</text>
<text x="126.4" y="139.9">CONN@</text>
<text x="82.7" y="164.5">PP3300_SSD_X</text>
<text x="78.5" y="169.5">1</text>
<text x="78.5" y="174.5">2</text>
<text x="86.6" y="180" transform="rotate(-90 86.6 180)">6</text>
<text x="20" y="185.6">&lt;13,24,27,30&gt;</text>
<text x="23.1" y="182.7">&lt;14&gt;</text>
<text x="27.1" y="182.7">SSD_PERST_L</text>
<text x="29.7" y="185.6">PLT_RST_L</text>
<text x="63.4" y="182.1">1</text>
<text x="70.5" y="182.1">2</text>
<text x="82.3" y="182.1">1</text>
<text x="82.3" y="185">2</text>
<text x="92.3" y="183.6">4</text>
<text x="75" y="187.2" transform="rotate(-90 75 187.2)">1</text>
<text x="86.6" y="188.5" transform="rotate(-90 86.6 188.5)">3</text>
<text x="88.1" y="188.5" transform="rotate(-90 88.1 188.5)">5</text>
<text x="75" y="194.3" transform="rotate(-90 75 194.3)">2</text>
</g>
<g font-size="1.3" fill="#000080">
<text x="84.9" y="17.1">R218</text>
<text x="84.9" y="18.8">100K_0201_1%</text>
<text x="102.3" y="18.5">C165</text>
<text x="102.3" y="20.3">4.7U_0402_10V6K</text>
<text x="120.2" y="21.4">U28</text>
<text x="146.3" y="22.9">R221</text>
<text x="159.3" y="22.9">0.005_0603_1%</text>
<text x="62.3" y="27.2">R217</text>
<text x="75.3" y="27.2">0_0201_5%</text>
<text x="69.5" y="33">0.1U_0201_25V6K</text>
<text x="76.8" y="30.1">C166</text>
<text x="118.8" y="30.1">G517G1TO1U_TSOT23-5</text>
<text x="171.7" y="30.1">C168</text>
<text x="171.7" y="31.9">4.7U_0402_10V6K</text>
<text x="17.4" y="57.6">R224</text>
<text x="30.4" y="57.6">10K_0201_1%</text>
<text x="81" y="63.4">C169</text>
<text x="81.5" y="63.6" transform="rotate(90 81.5 63.6)">22U_0805_16V6M</text>
<text x="87.4" y="62.3" transform="rotate(90 87.4 62.3)">0.1U_0201_25V6K</text>
<text x="94.7" y="62.3" transform="rotate(90 94.7 62.3)">0.01U_0201_16V7</text>
<text x="103.1" y="65.2">10P_0201_50V8J</text>
<text x="108.9" y="63.4">C450</text>
<text x="124.5" y="63.4">C451</text>
<text x="124.5" y="64.9">3P_0201_25V8B</text>
<text x="111.5" y="79.3">J8</text>
<text x="126.6" y="79.1">LOTES_APCI0079-P005A</text>
<text x="190.9" y="104">C182</text>
<text x="190.9" y="102.5">C181</text>
<text x="190.9" y="112.6">C180</text>
<text x="190.9" y="111.2">C179</text>
<text x="64.9" y="117.6">TP98 TP@</text>
<text x="190.9" y="119.9">C177</text>
<text x="190.9" y="121.3">C178</text>
<text x="43.5" y="127.1">C170</text>
<text x="44" y="128.9" transform="rotate(90 44 128.9)">22U_0805_25V6M</text>
<text x="51.3" y="128.9" transform="rotate(90 51.3 128.9)">0.1U_0201_25V6K</text>
<text x="58.5" y="128.9" transform="rotate(90 58.5 128.9)">0.01U_0201_16V7</text>
<text x="190.9" y="130">C176</text>
<text x="190.9" y="128.6">C175</text>
<text x="64.9" y="132">TP80 TP@</text>
<text x="64.9" y="133.5">TP100TP@</text>
<text x="65.2" y="173.5">0.1U_0201_25V6K</text>
<text x="72.4" y="172">C167</text>
<text x="59.4" y="182.1">R216</text>
<text x="72.4" y="182.1">0_0201_1%</text>
<text x="88.4" y="180.7">U4</text>
<text x="63.7" y="191.1">100K_0201_1%</text>
<text x="69.5" y="189.4">R219</text>
<text x="91.2" y="189.4">74LVC1G08GS_XSON6_1X1</text>
</g>
<g font-size="1.3" fill="#004080">
<text x="120.9" y="23.7">IN</text>
<text x="128.3" y="23.7">OUT</text>
<text x="120.9" y="26.6">FLAG</text>
<text x="120.9" y="28.1">EN(#EN)</text>
<text x="128.2" y="28.1">GND</text>
<text x="110.8" y="83.1">GND76</text>
<text x="110.8" y="81.7">NPTH_78</text>
<text x="135.4" y="81.7">NPTH_79</text>
<text x="136.8" y="83.1">GND77</text>
<text x="110.8" y="88.9">3P3VAUX70</text>
<text x="110.8" y="87.5">3P3VAUX72</text>
<text x="110.8" y="86">3P3VAUX74</text>
<text x="123.4" y="88.9">PEDET(NC-PCIE/GND-SATA)</text>
<text x="136.8" y="87.5">GND71</text>
<text x="136.8" y="86">GND73</text>
<text x="136.8" y="84.6">GND75</text>
<text x="110.8" y="90.3">SUSCLK(32kHz)</text>
<text x="137.1" y="90.3">NC_67</text>
<text x="110.8" y="101.9">CLKREQ#</text>
<text x="110.8" y="100.5">PEWake#</text>
<text x="110.8" y="99">NC_56</text>
<text x="110.8" y="97.6">NC_58</text>
<text x="135.1" y="100.5">REFCLKN</text>
<text x="135.1" y="99">REFCLKP</text>
<text x="136.8" y="101.9">GND51</text>
<text x="136.8" y="97.6">GND57</text>
<text x="110.8" y="107.7">NC_44</text>
<text x="110.8" y="106.3">NC_46</text>
<text x="110.8" y="104.8">NC_48</text>
<text x="110.8" y="103.4">PERST#</text>
<text x="131.3" y="103.4">PETp0/SATA-A+</text>
<text x="131.5" y="107.7">PERp0/SATA-B-</text>
<text x="131.6" y="104.8">PETn0/SATA-A-</text>
<text x="136.8" y="106.3">GND45</text>
<text x="110.8" y="113.5">NC_36</text>
<text x="110.8" y="112.1">DEVSLP</text>
<text x="110.8" y="110.6">NC_40</text>
<text x="110.8" y="109.2">NC_42</text>
<text x="131.2" y="109.2">PERn0/SATA-B+</text>
<text x="136.8" y="110.6">GND39</text>
<text x="137.2" y="113.5">PETn1</text>
<text x="137.2" y="112.1">PETp1</text>
<text x="110.8" y="119.3">NC_28</text>
<text x="110.8" y="117.9">NC_30</text>
<text x="110.8" y="116.4">NC_32</text>
<text x="110.8" y="115">NC_34</text>
<text x="136.8" y="119.3">GND27</text>
<text x="136.8" y="115">GND33</text>
<text x="137" y="117.9">PERn1</text>
<text x="137" y="116.4">PERp1</text>
<text x="110.8" y="125.1">NC_20</text>
<text x="110.8" y="123.6">NC_22</text>
<text x="110.8" y="122.2">NC_24</text>
<text x="110.8" y="120.8">NC_26</text>
<text x="136.8" y="123.6">GND21</text>
<text x="137" y="125.1">PERp2</text>
<text x="137.2" y="122.2">PETn2</text>
<text x="137.2" y="120.8">PETp2</text>
<text x="110.8" y="130.9">3P3VAUX12</text>
<text x="110.8" y="129.4">3P3VAUX14</text>
<text x="110.8" y="128">3P3VAUX16</text>
<text x="110.8" y="126.5">3P3VAUX18</text>
<text x="136.8" y="128">GND15</text>
<text x="137" y="126.5">PERn2</text>
<text x="137.2" y="130.9">PETn3</text>
<text x="137.2" y="129.4">PETp3</text>
<text x="110.8" y="136.7">3P3VAUX4</text>
<text x="110.8" y="135.2">NC_6</text>
<text x="110.8" y="133.8">NC_8</text>
<text x="110.8" y="132.3">DAS/DSS#</text>
<text x="137" y="133.8">PERp3</text>
<text x="137" y="135.2">PERn3</text>
<text x="137.6" y="136.7">GND3</text>
<text x="137.6" y="132.3">GND9</text>
<text x="110.8" y="138.1">3P3VAUX2</text>
<text x="137.6" y="138.1">GND1</text>
<text x="84.7" y="183">B</text>
<text x="84.7" y="185.9">A</text>
<text x="87.4" y="182.1" transform="rotate(-90 87.4 182.1)">P</text>
<text x="89.6" y="184.5">Y</text>
<text x="87.5" y="186" transform="rotate(-90 87.5 186)">G</text>
<text x="89" y="186" transform="rotate(-90 89 186)">NC</text>
</g>
<g font-size="1.3" fill="#f00">
<text x="49.6" y="27.2">EN_PP3300_SSD</text>
<text x="88.6" y="27.2">EN_PP3300_SSD_R</text>
<text x="43.8" y="57.6">SSD_CLKREQ_ODL</text>
<text x="85.8" y="89.4">M2_SSD_SUSCLK</text>
<text x="150.9" y="88">PRB_SSD_PEDET_OC_PCIE</text>
<text x="85.8" y="101">SSD_CLKREQ_ODL</text>
<text x="152.3" y="98.1">PCIE4_SSD_REFCLK_P</text>
<text x="152.3" y="99.6">PCIE4_SSD_REFCLK_N</text>
<text x="85.8" y="102.5">M2_SSD_PERST_L</text>
<text x="152.3" y="102.5">PCIEX4_0_TX_SSD_RX_C_P 0.22U_0201_10V6K</text>
<text x="152.3" y="103.9">PCIEX4_0_TX_SSD_RX_C_N 0.22U_0201_10V6K</text>
<text x="152.3" y="106.8">PCIEX4_0_RX_SSD_TX_P</text>
<text x="152.3" y="108.3">PCIEX4_0_RX_SSD_TX_N</text>
<text x="152.3" y="111.2">PCIEX4_1_TX_SSD_RX_C_P 0.22U_0201_10V6K</text>
<text x="152.3" y="112.6">PCIEX4_1_TX_SSD_RX_C_N 0.22U_0201_10V6K</text>
<text x="85.8" y="116.9">PRB_SSD_PLA</text>
<text x="152.3" y="115.5">PCIEX4_1_RX_SSD_TX_P</text>
<text x="152.3" y="116.9">PCIEX4_1_RX_SSD_TX_N</text>
<text x="152.3" y="119.8">PCIEX4_2_TX_SSD_RX_C_P 0.22U_0201_10V6K</text>
<text x="152.3" y="121.3">PCIEX4_2_TX_SSD_RX_C_N 0.22U_0201_10V6K</text>
<text x="152.3" y="124.2">PCIEX4_2_RX_SSD_TX_P</text>
<text x="152.3" y="125.6">PCIEX4_2_RX_SSD_TX_N</text>
<text x="85.8" y="131.4">PRB_SSD_DAS</text>
<text x="152.3" y="128.5">PCIEX4_3_TX_SSD_RX_C_P 0.22U_0201_10V6K</text>
<text x="152.3" y="130">PCIEX4_3_TX_SSD_RX_C_N 0.22U_0201_10V6K</text>
<text x="85.8" y="132.9">PRB_SSD_PLN</text>
<text x="152.3" y="132.9">PCIEX4_3_RX_SSD_TX_P</text>
<text x="152.3" y="134.3">PCIEX4_3_RX_SSD_TX_N</text>
<text x="43.8" y="182.1">SSD_PERST_L</text>
<text x="43.8" y="185">PLT_RST_L</text>
<text x="106" y="183.5">M2_SSD_PERST_L</text>
</g>
<g font-size="1">
<text x="29.9" y="1.1">A</text>
<text x="86.6" y="1.1">B</text>
<text x="143.4" y="1.1">C</text>
<text x="200.1" y="1.1">D</text>
<text x="256.9" y="1.1">E</text>
<text x=".4" y="27.9">1</text>
<text x="285.6" y="27.9">1</text>
<text x=".4" y="78.9">2</text>
<text x="285.6" y="78.9">2</text>
<text x=".4" y="130">3</text>
<text x="285.6" y="130">3</text>
<text x=".4" y="181">4</text>
<text x="285.6" y="181">4</text>
<text x="29.9" y="206.7">A</text>
<text x="86.6" y="206.7">B</text>
<text x="143.4" y="206.7">C</text>
<text x="200.1" y="206.7">D</text>
<text x="256.9" y="206.7">E</text>
</g>
</svg>
